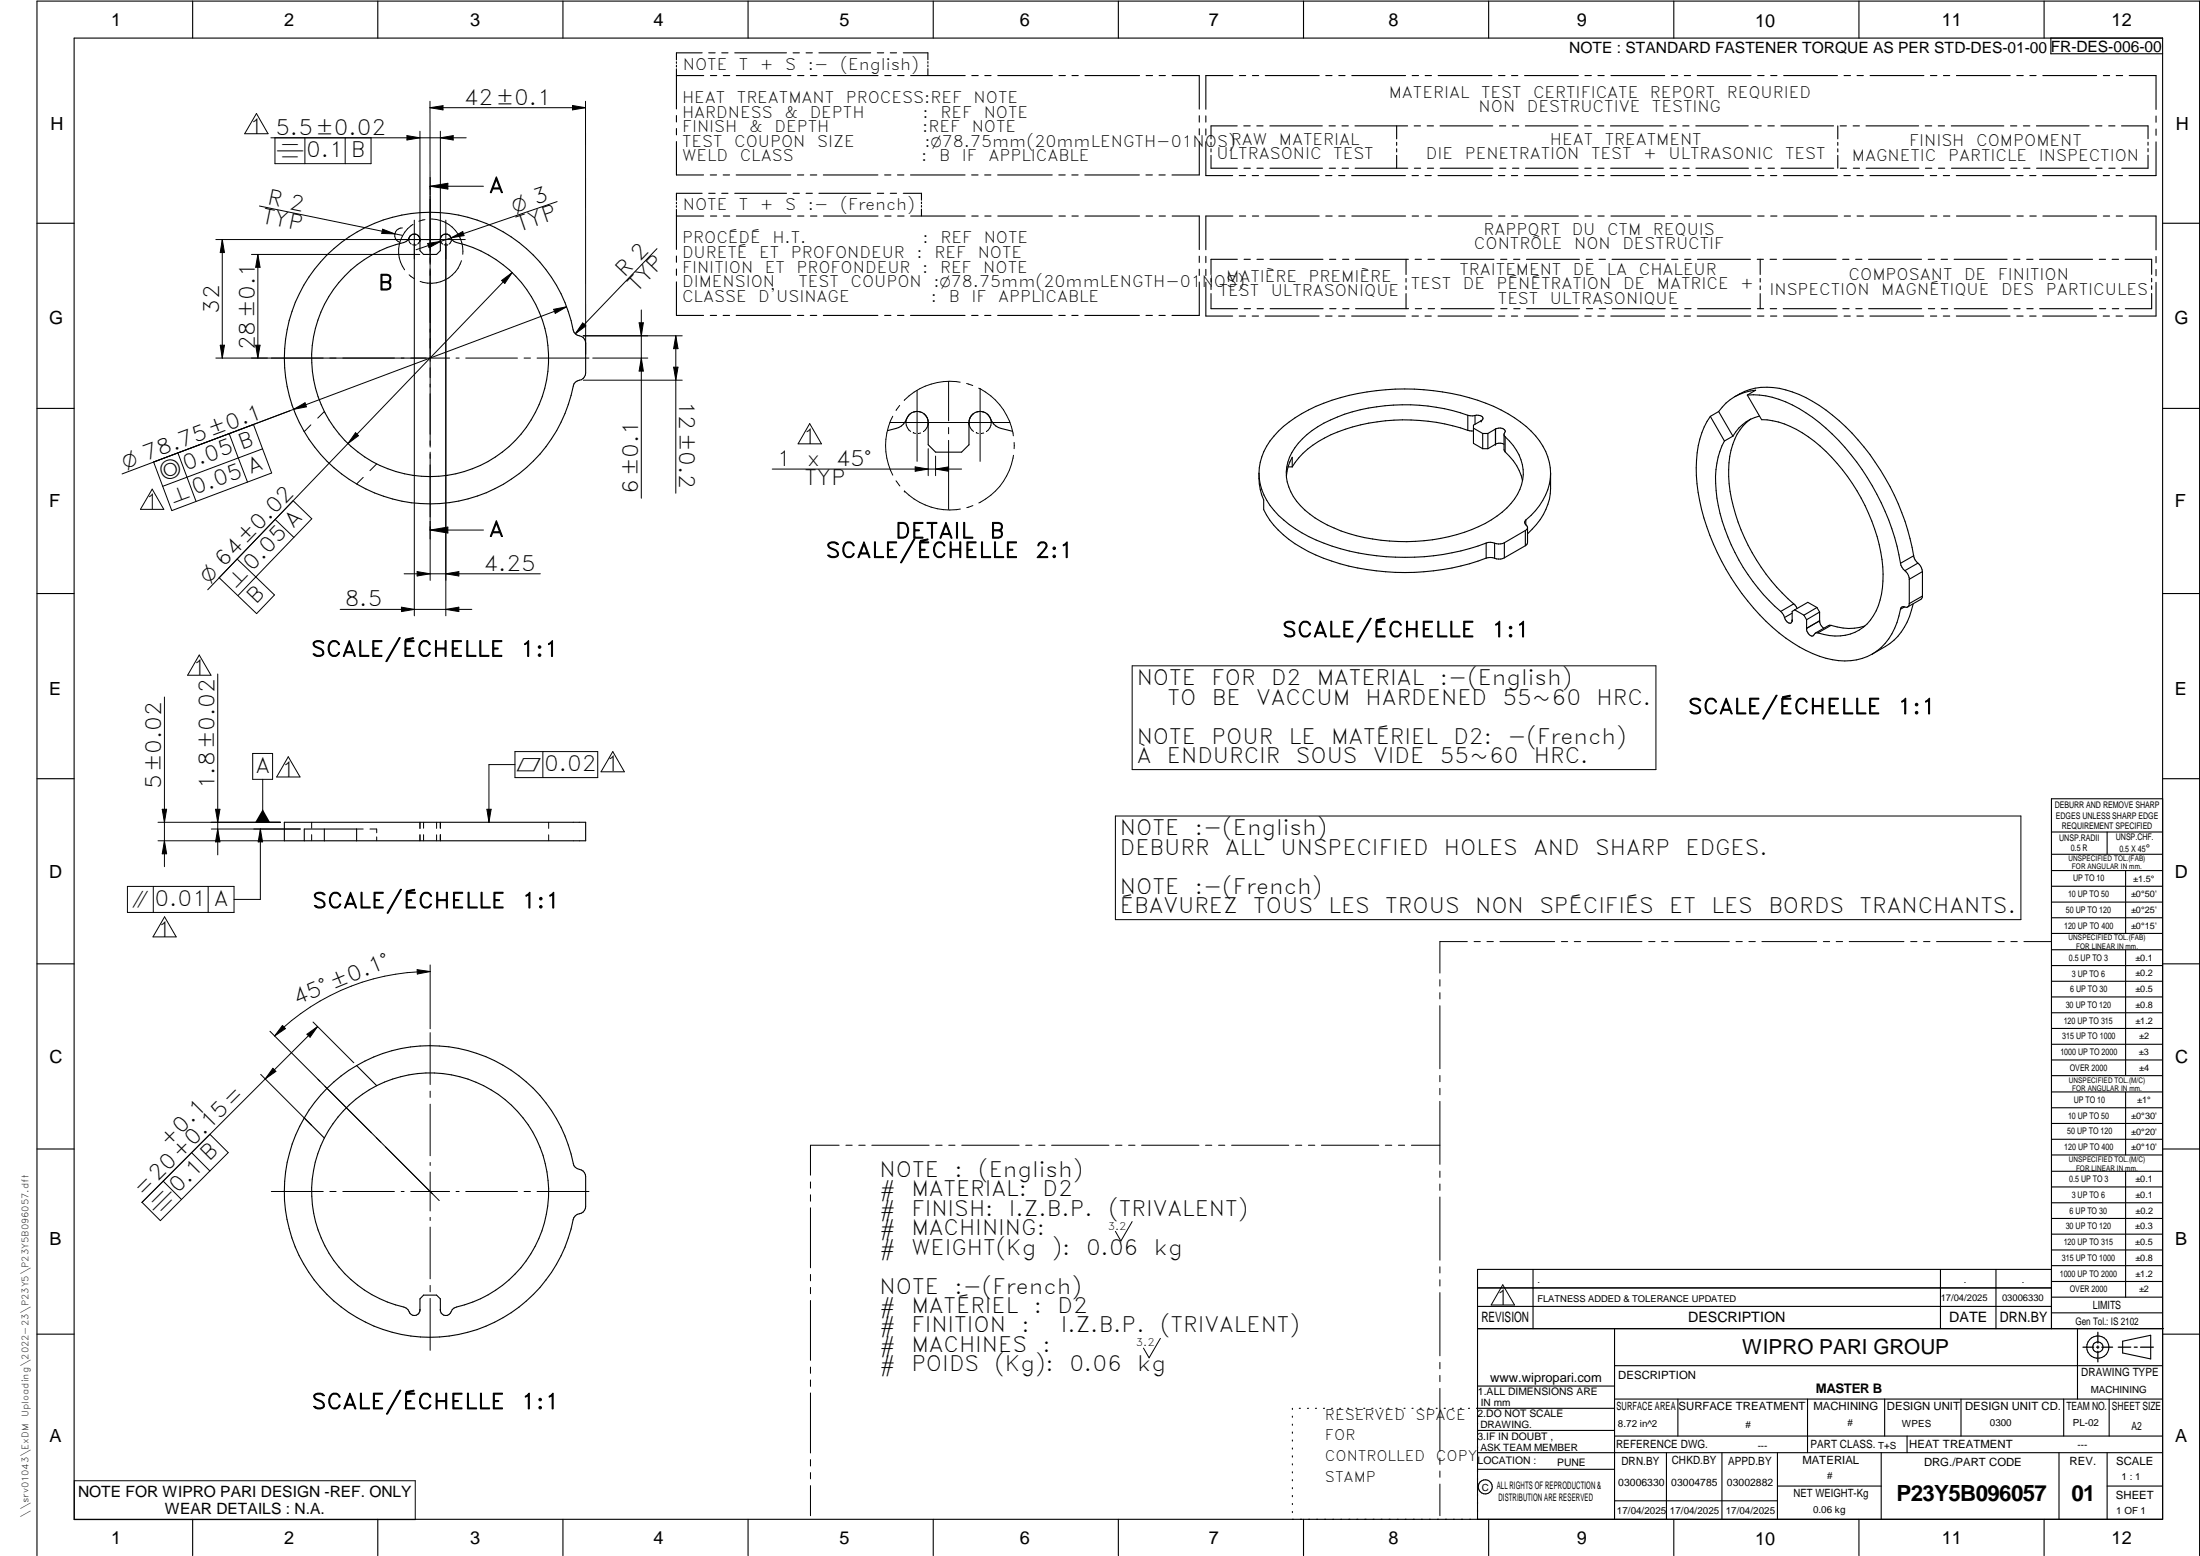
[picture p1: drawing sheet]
<svg xmlns="http://www.w3.org/2000/svg" width="594mm" height="420mm" viewBox="0 0 594 420" stroke-linecap="round" stroke-linejoin="round" font-family="sans-serif">
<g fill="none" stroke="#000" stroke-width=".3">
<path d="M20 10.3h564v400h-564zM52 .3v10M102 .3v10M152 .3v10M182.7 16.7v.4M182.7 17.6v.5M182.7 18.6v10.8M189.6 14.3h-6.9v1.9M191.4 14.3h1.7M194.9 14.3h1.7M198.4 14.3h14M202 .3v10"/>
<path d="M214.2 14.3h1.7M217.7 14.3h1.7M221.1 14.3h14M236.9 14.3h1.7M240.4 14.3h1.7M243.9 14.3h6.7v1.8M250.6 16.6v.5M250.6 17.6v.4M250.6 18.5v1.9M252 .3v10M302 .3v10M352 .3v10"/>
<path d="M402 .3v10M452 .3v10M502 .3v10M552 .3v10M553.8 10.3v4.2h30.2M182.7 31.2v1.7M182.7 34.7v1.7M182.7 38.2v9h7.3M182.7 20.4h7.3M191.8 20.4h1.7M195.3 20.4h1.8M198.8 20.4h14.8"/>
<path d="M215.4 20.4h1.7M218.9 20.4h1.7M222.4 20.4h14.7M238.9 20.4h1.7M242.4 20.4h1.7M245.9 20.4h14.7M262.4 20.4h1.8M265.9 20.4h1.7M269.4 20.4h14.8M286 20.4h1.7M289.5 20.4h1.7M293 20.4h14.7"/>
<path d="M309.5 20.4h1.7M313 20.4h1.7M316.5 20.4h7.3v9.1M323.8 31.2v1.8M323.8 34.8v1.6M323.8 38.3v8.9h-7.3M325.6 31.3v1.7M325.6 34.8v1.7M325.6 38.3v9.1h7.3M327 38.4v.8M332.9 20.4h-7.3v9.1M334.1 34h-7.1v3.5"/>
<path d="M334.7 20.4h1.7M335.9 34h1.7M338.2 20.4h1.7M339.4 34h1.7M341.7 20.4h14.5M342.9 34h14.2M358 20.4h1.7M358.9 34h1.7M361.5 20.4h1.7M362.4 34h1.7M365 20.4h14.6M365.9 34h14.2"/>
<path d="M377.1 34v3.5M377.1 38.4v.8M381.3 20.4h1.8M381.9 34h1.7M384.8 20.4h1.7M385.4 34h1.7M388.4 20.4h14.5M388.9 34h14.2M404.7 20.4h1.7M404.9 34h1.7M408.2 20.4h1.7M408.4 34h1.7"/>
<path d="M411.7 20.4h14.5M411.9 34h14.2M427.9 34h1.7M428 20.4h1.7M431.4 34h1.7M431.5 20.4h1.7M434.9 34h14.2M435 20.4h14.5M450.9 34h1.7M451.3 20.4h1.7M454.4 34h1.7M454.8 20.4h1.7"/>
<path d="M457.9 34h14.2M458.3 20.4h14.6M473.9 34h1.7M474.6 20.4h1.8M477.4 34h1.7M478.1 20.4h1.7M480.9 34h14.2M481.7 20.4h14.5M496.3 34v3.5M496.3 38.4v.8M496.9 34h1.7M498 20.4h1.7"/>
<path d="M500.4 34h1.7M501.5 20.4h1.7M503.9 34h14.2M505 20.4h14.5M519.9 34h1.7M521.3 20.4h1.7M523.4 34h1.7M524.8 20.4h1.7M526.9 34h14.2M528.3 20.4h14.5M542.9 34h1.7M544.6 20.4h1.7"/>
<path d="M546.4 34h1.7M548.1 20.4h1.7M549.9 34h14.2M551.6 20.4h14.6M565.9 34h1.7M568 20.4h1.7M569.4 34h1.7M571.5 20.4h1.7M572.9 34h7.1v3.5M575 20.4h7.2v9.1M580 38.4v.8M582.2 31.3v1.7"/>
<path d="M582.2 34.8v1.7M582.2 38.3v9.1h-7.3M182.7 58.3h7.3M182.7 54.6v.4M182.7 55.5v.5M182.7 56.5v10.9M189.6 52.2h-6.9v1.9M191.4 52.2h1.7M191.8 47.2h1.7M191.8 58.3h1.7M194.9 52.2h1.7M195.3 47.2h1.7"/>
<path d="M195.3 58.3h1.8M198.4 52.2h14M198.8 47.2h14.7M198.8 58.3h14.8M214.2 52.2h1.7M215.3 47.2h1.7M215.4 58.3h1.7M217.7 52.2h1.7M218.8 47.2h1.7M218.9 58.3h1.7M221.1 52.2h14M222.3 47.2h14.8"/>
<path d="M222.4 58.3h14.7M236.9 52.2h1.7M238.9 47.2h1.7M238.9 58.3h1.7M240.4 52.2h1.7M242.4 47.2h1.7M242.4 58.3h1.7M243.9 52.2h4.9v1.9M245.9 47.2h14.7M245.9 58.3h14.7M248.8 54.6v.4M248.8 55.5v.4"/>
<path d="M248.8 56.5v1.8M262.4 47.2h1.7M262.4 58.3h1.8M265.9 47.2h1.7M265.9 58.3h1.7M269.4 47.2h14.7M269.4 58.3h14.8M285.9 47.2h1.7M286 58.3h1.7M289.4 47.2h1.7M289.5 58.3h1.7M292.9 47.2h14.8"/>
<path d="M293 58.3h14.7M309.4 47.2h1.8M309.5 58.3h1.7M313 47.2h1.7M313 58.3h1.7M316.5 58.3h7.3v9.1M327 42v3.4h7.1M327 40.2v.8M332.9 58.3h-7.3v9.1M334.6 47.4h1.7M334.7 58.3h1.7M335.9 45.4h1.7"/>
<path d="M338.2 47.4h1.6M338.2 58.3h1.7M339.4 45.4h1.7M341.6 47.4h14.6M341.7 58.3h14.5M342.9 45.4h14.2M358 47.4h1.7M358 58.3h1.7M358.9 45.4h1.7M361.5 47.4h1.7M361.5 58.3h1.7M362.4 45.4h1.7"/>
<path d="M365 47.4h14.5M365 58.3h14.6M365.9 45.4h14.2M377.1 40.2v.8M377.1 42v3.4M381.3 47.4h1.7M381.3 58.3h1.8M381.9 45.4h1.7M384.8 47.4h1.7M384.8 58.3h1.7M385.4 45.4h1.7M388.3 47.4h14.5"/>
<path d="M388.4 58.3h14.5M388.9 45.4h14.2M404.6 47.4h1.8M404.7 58.3h1.7M405 45.4h1.6M408.1 47.4h1.7M408.2 58.3h1.7M408.4 45.4h1.8M411.6 47.4h14.6M411.7 58.3h14.5M411.9 45.4h14.3M427.9 47.4h1.8"/>
<path d="M427.9 45.4h1.7M428 58.3h1.7M431.5 47.4h1.6M431.5 45.4h1.6M431.5 58.3h1.7M434.9 45.4h14.3M435 47.4h14.5M435 58.3h14.5M450.9 45.4h1.8M451.3 47.4h1.7M451.3 58.3h1.7M454.4 45.4h1.7"/>
<path d="M454.8 47.4h1.7M454.8 58.3h1.7M458 45.4h14.1M458.3 47.4h14.5M458.3 58.3h14.6M474 45.4h1.7M474.6 47.4h1.7M474.6 58.3h1.8M477.4 45.4h1.8M478.1 47.4h1.7M478.1 58.3h1.7M480.9 45.4h14.3"/>
<path d="M481.6 47.4h14.5M481.7 58.3h14.5M496.3 40.2v.8M496.3 42v3.4M496.9 45.4h1.7M497.9 47.4h1.8M498 58.3h1.7M500.5 45.4h1.7M501.4 47.4h1.7M501.5 58.3h1.7M503.9 45.4h14.3M504.9 47.4h14.6"/>
<path d="M505 58.3h14.5M519.9 45.4h1.8M521.2 47.4h1.8M521.3 58.3h1.7M523.4 45.4h1.7M524.8 47.4h1.7M524.8 58.3h1.7M527 45.4h14.1M528.3 47.4h14.5M528.3 58.3h14.5M543 45.4h1.7M544.6 47.4h1.7"/>
<path d="M544.7 58.3h1.6M546.4 45.4h1.8M548.1 47.4h1.7M548.1 58.3h1.8M549.9 45.4h14.3M551.6 47.4h14.5M551.6 58.3h14.6M565.9 45.4h1.7M567.9 47.4h1.7M568 58.3h1.7M569.5 45.4h1.7M571.4 47.4h1.7"/>
<path d="M571.5 58.3h1.7M575 58.3h7.2v9.2M580 40.1v.9M580 41.9v3.5h-7.1M10 60.3h10M113.4 64.8h.1M113.4 64.8a1.5 1.5 0 0 0-1.2-1.6 1.5 1.5 0 0 0-1.7 1l-.9 1a32.1 32.1 0 0 0-20.3 48.9 32.1 32.1 0 0 0 52.8 1.3 32.2 32.2 0 0 0-19.5-50.2l-.5-.4a1.71 1.71 0 0 0-2.6-1.3l-.4 .4-.2 .9M118.9 64.8v2.9l-1 1h-3.5l-1-1v-2.9M118.9 64.8h.1M182.7 69.1v1.7M182.7 72.6v1.7M182.7 76.1v9.1h7.3"/>
<path d="M323.8 69.2v1.7M323.8 72.7v1.7M323.8 76.2v9h-7.3M325.6 69.2v1.7M325.6 72.7v1.7M325.6 76.2v9.1h7.3M327 75.2v1M327 77.2v1M327 79.3v4.1h7.2M334.1 70h-7.1v4.1M336 70h1.6M339.4 70h1.8"/>
<path d="M342.9 70h14.3M359 70h1.7M362.5 70h1.7M366 70h14.3M379.7 70v4.1M379.7 75.2v1M379.7 77.2v1M379.7 79.3v4.1M382.1 70h1.7M385.6 70h1.7M389.1 70h14.3M405.2 70h1.7"/>
<path d="M408.7 70h1.7M412.2 70h14.3M428.3 70h1.7M431.8 70h1.7M435.3 70h14.3M451.4 70h1.7M454.9 70h1.7M458.4 70h14.3M474.5 70h1.7M475.3 70v4.1M475.3 75.2v1M475.3 77.2v1"/>
<path d="M475.3 79.3v4.1M478 70h1.7M481.5 70h14.3M497.6 70h1.7M501.1 70h1.7M504.6 70h14.3M520.7 70h1.7M524.2 70h1.7M527.7 70h14.3M543.8 70h1.7M547.3 70h1.7M550.7 70h14.4"/>
<path d="M566.9 70h1.7M570.4 70h1.7M573.9 70h7.1v4.1M581 75.1v1M581 77.2v.9M581 79.2v4.2h-7.1M582.2 69.3v1.7M582.2 72.8v1.7M582.2 76.2v9.1h-7.3M584 60.3h10M154.8 89.1a39.4 39.4 0 0 0-60.6-25 39.4 39.4 0 0 0 .2 65.5 39.4 39.4 0 0 0 60.4-25.3 2.17 2.17 0 0 1 2.2-1.8 2.23 2.23 0 0 0 1.2-1.8v-8a2.24 2.24 0 0 0-2.3-2.2l-.9-.8-.2-.6M191.8 85.2h1.7"/>
<path d="M195.3 85.2h1.7M198.8 85.2h14.7M215.3 85.2h1.7M218.8 85.2h1.7M222.3 85.2h14.8M238.9 85.2h1.7M242.4 85.2h1.7M245.9 85.2h14.7M262.4 85.2h1.7M265.9 85.2h1.7M269.4 85.2h14.7M285.9 85.2h1.7"/>
<path d="M289.4 85.2h1.7M292.9 85.2h14.8M309.4 85.2h1.8M313 85.2h1.7M334.6 85.3h1.7M336 83.4h1.7M338.2 85.3h1.6M339.5 83.4h1.7M341.6 85.3h14.6M343 83.4h14.3M358 85.3h1.7M359.1 83.4h1.7"/>
<path d="M361.5 85.3h1.7M362.6 83.4h1.7M365 85.3h14.5M366 83.4h14.4M381.3 85.3h1.7M382.2 83.4h1.7M384.8 85.3h1.7M385.7 83.4h1.7M388.3 85.3h14.5M389.2 83.4h14.3M404.6 85.3h1.8M405.3 83.4h1.6"/>
<path d="M408.1 85.3h1.7M408.8 83.4h1.7M411.6 85.3h14.6M412.2 83.4h14.3M427.9 85.3h1.8M428.4 83.4h1.7M431.5 85.3h1.6M431.8 83.4h1.8M435 85.3h14.5M435.3 83.4h14.4M451.3 85.3h1.7M451.4 83.4h1.7"/>
<path d="M454.8 85.3h1.7M454.9 83.4h1.7M458.3 85.3h14.5M458.4 83.4h14.3M474.6 83.4h1.6M474.6 85.3h1.7M478 83.4h1.8M478.1 85.3h1.7M481.5 83.4h14.3M481.6 85.3h14.5M497.6 83.4h1.7M498 85.3h1.7"/>
<path d="M501.1 83.4h1.7M501.4 85.3h1.8M504.6 83.4h14.3M504.9 85.3h14.6M520.7 83.4h1.7M521.3 85.3h1.7M524.2 83.4h1.7M524.8 85.3h1.7M527.7 83.4h14.3M528.3 85.3h14.5M543.8 83.4h1.7M544.6 85.3h1.7"/>
<path d="M547.3 83.4h1.7M548.1 85.3h1.7M550.8 83.4h14.3M551.6 85.3h14.5M566.9 83.4h1.7M567.9 85.3h1.7M570.4 83.4h1.7M571.4 85.3h1.7M10 110.3h10M250.6 114.3h.1M250.6 114.3a3 3 0 0 0-2.3-3.1 3 3 0 0 0-3.5 1.9 4 4 0 0 1-2.9 2.6l-2.3 .6M261.7 114.3h.1"/>
<path d="M261.7 114.3v5.8l-2 2h-7.1l-2-2v-5.8M261.7 114.3a3 3 0 0 1 2.3-3.1 3 3 0 0 1 3.5 1.9 4 4 0 0 0 2.9 2.6l3 .8M396.4 116.2a51.1 51.1 0 0 0-38.7 2.1 21.5 21.5 0 0 0-8.8 7.8M396.4 112.1v4.1M396.4 112.1l1.3 .2 .6-.1M396.4 116.2l1.5 .2M396.4 112.1a51.6 51.6 0 0 0-37.1 1.3 19.8 19.8 0 0 0-11.5 11.4 12.7 12.7 0 0 0 4.5 12.9 38.8 38.8 0 0 0 22.9 8.4 47.6 47.6 0 0 0 27.5-5.7 16.9 16.9 0 0 0 8.5-10.9 12.7 12.7 0 0 0-4.8-11.6M397.9 115.6l2.5 1.5M398.3 112.2v2.4M398.3 112.2l.9-.1a.85 .85 0 0 1 1 .3 .85 .85 0 0 1 .1 1l-.3 .2M400 113.6h.1M400 113.6l-2.1 1.2v4.9l2.5 1.5"/>
<path d="M400.4 117.1v4.1M400.4 117.1h1.4M401.8 117.1v4.1M403.8 115.9l-2 1.2M403.8 120l-2 1.2M403.8 120h.1M403.8 115.9h.1M403.9 120l1.4-.3 .8 .3M403.9 115.9l-.1 4.1M403.9 115.9a1.72 1.72 0 0 1 2.6 .6 .92 .92 0 0 0-.1 1.4M406.1 117.3v4.1l.3 .6M406.4 117.9v4.1"/>
<path d="M461.8 112.4l3.9 6.7M461.9 112.4a23.8 23.8 0 0 0-3.9 13.9 59.9 59.9 0 0 0 12.4 34 47.1 47.1 0 0 0 20.9 16.9 17.1 17.1 0 0 0 14.3-.6M464.1 111.1l-2.3 1.3M464.1 111.1l3.8 6.7M465.7 119.1a24.1 24.1 0 0 0-2.1 15.4 52.3 52.3 0 0 0 17.3 30.6M467.9 117.8l-2.2 1.3M468.5 107.1a13.4 13.4 0 0 0-4.4 4M468.5 107.1a16.7 16.7 0 0 1 15.5-1.3 44.9 44.9 0 0 1 19.4 14.9 64.5 64.5 0 0 1 13.4 29.4M471.8 106.7l3.9 6.6a25.2 25.2 0 0 1 15.8 7.2 50.7 50.7 0 0 1 17 34.5 19 19 0 0 1-4.3 13.4 12.6 12.6 0 0 1-13.3 2.5M471.8 106.7l2.3-1.3a14.3 14.3 0 0 0-5.6 1.7M471.8 106.7a26.6 26.6 0 0 1 17.7 6 64 64 0 0 1 23.7 39.4M472.8 113.2a16.3 16.3 0 0 0-6 13.6 47.2 47.2 0 0 0 8.8 26.4 57.3 57.3 0 0 0 9.4 10.6l.3 .5"/>
<path d="M475.1 112.4a11 11 0 0 0-7.2 5.4M584 110.3h10M340 127.8a15.5 15.5 0 0 0 1.2 7.2v2.6a27.1 27.1 0 0 0 14.1 12.3 63.4 63.4 0 0 0 46 .8M340 127.8a17.9 17.9 0 0 0 8.1 13.8 51.6 51.6 0 0 0 28.7 8.9 61.6 61.6 0 0 0 24.5-3.9M347.8 126.1h1.1M348.9 126.1v-2.6a11 11 0 0 0-1.5 5M400.4 121.2h1.4M406.4 122a14.3 14.3 0 0 1 4.7 7.8M418.7 127.8a19.3 19.3 0 0 1-1.3 9.7 18.8 18.8 0 0 1-4.9 6.6M418.7 127.8a16.6 16.6 0 0 1-6.7 12.6M418.7 127.8a17.6 17.6 0 0 0-8.1-13.8 50.1 50.1 0 0 0-26.1-8.8 61.4 61.4 0 0 0-31.2 5.5 25.7 25.7 0 0 0-12 11.2 14.6 14.6 0 0 0-1.3 5.9M401.3 146.6v4.1"/>
<path d="M401.3 146.6a2.92 2.92 0 0 1 2.3 .1M403.6 146.7v4M406.2 146.6l-1.5 .3-1.1-.2M406.2 146.6v4M406.2 150.6l-.4 .2a3.9 3.9 0 0 1-2.7-.2l-1.8 .1M411.9 143.3l-5.7 3.3M411.9 147.4l-5.7 3.2M411.9 143.3v4.1M412 140.4v1.3M412 140.4a.8 .8 0 0 0 .1 1.4 .82 .82 0 0 1 .4 .8 .82 .82 0 0 1-.6 .7M412.5 142.5v4l-.6 .9M513.2 152.1l.4 1.1 .8 .9"/>
<path d="M514.4 154.1l.7 .8 .5 1.5M515.6 156.4v6.6M516.8 150.1a3.1 3.1 0 0 0 1.1 2M516.8 150.1l-3.6 2M517.9 152.1l.7 .8 .5 1.4M517.9 152.1l-3.5 2M519.1 154.3l-3.5 2.1M519.1 154.3v6.7M10 160.3h10M480.9 165.1l.8 1 .2 .7M481.9 166.8l.4 .8a.83 .83 0 0 0 .9 .7 .83 .83 0 0 0 .7-.9M483.9 167.4h.1"/>
<path d="M483.9 165.6l-2 1.2M484.4 163.1l-3.5 2M484.6 164.7l-.7 .4v2.3M484.6 164.7l2.5 1.4M487.1 166.1l.7 1.2M487.8 169.7h.1M487.8 167.3v2.8l.4 .8a.98 .98 0 0 0 .9 .8 .98 .98 0 0 0 1-.7l.8-.1M490.6 164l.8 1.3M490.6 164l-2.4-1.4-3.6 2.1M490.6 164l-3.5 2.1M491.4 167.6h.1M491.4 167.6l.2 1 .9 1"/>
<path d="M491.4 165.3v2.3M491.4 165.3l-3.6 2M491.4 167.6l-3.6 2.1M494.4 168.9l-3.5 2M494.4 168.9a14 14 0 0 0 9.1 .1M494.4 168.9h-.6l-3.6 2M513.2 164.5a17.1 17.1 0 0 1-7.6 12.1M514.3 163.9l-1.1 .6M515.6 163a.96 .96 0 0 1-.6 .9 .96 .96 0 0 1-1-.1l-.7 .3-.1 .4M516.6 163.1a17 17 0 0 1-7.5 11.5l-3.5 2M519.1 161l-.4 .8-3.6 2.1M519.1 161l-3.5 2"/>
<path d="M584 160.3h10M10 210.3h10M584 215.7h-30v143.1M584 210.3h10M76.8 222h81.4v5h-81.4zM82.2 227v-3.1h14.1v3.1M87.6 223.9v3.1M554 224.7h30M554 230.7h30M554 235.1h30M554 239.3h30M569 224.7v6"/>
<path d="M574 235.1v17M554 243.6h30M554 247.8h30M554 252.1h30M554 256.5h30M574 256.5v33.9M10 260.3h10M554 260.7h30M554 265h30M554 269.2h30M554 273.5h30M554 277.7h30"/>
<path d="M584 260.3h10M96.3 287.7a38.6 38.6 0 0 0-14.1 14.2M96.3 287.7a39.4 39.4 0 0 1 58.7 27 2.93 2.93 0 0 0 2 1.2 2.09 2.09 0 0 1 1.2 1.8v8.1a2.24 2.24 0 0 1-2.3 2.1l-.9 .9a39.4 39.4 0 0 1-52.4 29.9 39.4 39.4 0 0 1-20.4-56.8M96.3 287.7l5.4 5.5M101.7 293.2a32.5 32.5 0 0 0-14.1 14.1M101.7 293.2a32.1 32.1 0 0 1 44.7 18.1 32.1 32.1 0 0 1-23.8 41.9l-.5 .4a1.72 1.72 0 0 1-2.6 1.3l-.4-.4-.2-.9M554 282h30M554 286.2h30M554 290.4h30M554 294.9h30M554 299.1h30M574 294.9v17"/>
<path d="M10 310.3h10M82.2 301.9l5.4 5.4M87.6 307.3a32.2 32.2 0 0 0 22 45.9l.5 .4a1.84 1.84 0 0 0 2.3 1.5 1.57 1.57 0 0 0 1-1.5M554 303.4h30M554 307.6h30M554 311.9h30M554 316.3h30M574 316.3v34M584 310.3h10M554 320.5h30M554 324.8h30M554 329h30"/>
<path d="M554 333.2h30M554 337.5h30M113.4 353.6h.1M113.4 353.6v-2.9l1-1h3.5l1 1v2.9M118.9 353.6h.1M399 358.8h185.2M399 352.8h155M399 347.8h155M414 342.8v16M436 358.8v51.5M524 342.8v16M539 342.8v16"/>
<path d="M554 341.8h30M554 346h30M554 350.3h30M554 354.5h30M554 342.8h-155v67.5M561 358.8v19M10 360.3h10M399 374.3h37M436 377.8h148M453.1 377.8v10M488.1 377.8v14.5M508.9 377.8v10"/>
<path d="M529.5 377.8v10M557.3 377.8v10M569.5 377.8v10M573.2 362.2l7.6-1.6v6.3l-7.6-1.6zM584 368.8h-148M584 360.3h10M349 380.3v.3M349 382.4v.3M349 384.6v.3M349 386.7v.3M349 388.8v.3M349 391v.3"/>
<path d="M349 393.1v.3M349 395.3v.3M349 397.4v.3M349 399.5v.3M350.9 380.3h.2M353.1 380.3h.2M355.2 380.3h.3M357.4 380.3h.3M359.6 380.3h.3M361.7 380.3h.3M363.9 380.3h.3M366.1 380.3h.3"/>
<path d="M368.3 380.3h.2M370.4 380.3h.3M372.6 380.3h.3M374.8 380.3h.3M376.9 380.3h.4M379.1 380.3h.3M381.3 380.3h.3M383.4 380.3h.4M385.6 380.3h.3M387.8 380.3h.3M390 380.3h.3M392.2 380.3h.3"/>
<path d="M394.3 380.3h.3M396.5 380.3h.3M398.7 380.3h37.3M399 396.7h37M399 392.3h185M399 386.2h37M436 387.8h148M450 392.3v18M465 392.3v18M480 392.3v18M508 392.3v18M515 387.8v4.5"/>
<path d="M556 392.3v18M569 392.3v18M52 410.3v9.7M102 410.3v9.7M152 410.3v9.7M202 410.3v9.7M252 410.3v9.7M302 410.3v9.7M349 401.7v.3M349 403.8v.4M349 406v.3M349 408.1v.3"/>
<path d="M352 410.3v9.7M402 410.3v9.7M436 405.3h44M452 410.3v9.7M480 401.3h28M502 410.3v9.7M552 410.3v9.7M569 401.3h15M10 420v-419.7h584v419.7"/>
<circle cx="566.5" cy="363.7" r="1.39"/>
<circle cx="566.5" cy="363.8" r="3"/>
<circle cx="401.1" cy="401.5" r="1.9"/>
</g>
<g fill="none" stroke="#000" stroke-width=".27">
<path d="M69.3 30.6l3.1 5.5h-6.3zM73.1 37.2h52.8M74.2 37.2v7h26v-7M82.3 37.2v7M93.2 37.2v7M109.9 36.6l3.5 .6-3.5 .6zM113.4 35.4v29.8M116.1 27.3l.1 68.3M116.1 29.1h42M116.1 29.1l3.5-.6v1.2zM118.9 37.2l3.5-.6v1.2zM118.9 35.4v29.8"/>
<path d="M154.6 28.5l3.5 .6-3.5 .6zM158.1 27.3l.1 68.3M70.1 55.6l38.5 7.9M111.9 59.4v106.9M114.8 59.3l-1.7 .4M116.2 47.9v4.8M116.2 52.9v18.4M116.2 50.3h14.3M116.2 50.3l4.7-.8v1.6zM116.5 59.1a8.6 8.6 0 0 1 8.5 9.6M120.4 59.4v106.9M150.4 54.4l-28.6 9.8"/>
<path d="M60 64.7l.6 3.5h-1.1zM60 64.7v32M67.9 68.7h45.5M69.6 68.7v28M69.6 68.7l.6 3.5h-1.2zM103.3 61.9l3.3 1.3-3.5-.2zM106.6 63.2a1.97 1.97 0 0 0 1.4 2.2M108.7 61.6a2.02 2.02 0 0 0-2.1 1.6M110.5 74.2l1.3 1M111 63.5a1.41 1.41 0 0 0 .1 2.4M111.4 66.1l.3 .1M111.5 60.6a8.6 8.6 0 0 0-2.2 12.3"/>
<path d="M111.7 63.2l-.3 .1M112.1 63.2l.3 .1M112.4 66.1l-.3 .1M112.7 63.5a1.48 1.48 0 0 1 .1 2.4M115.5 65.7l3.5-.5-3.1 1.7zM116.2 72.6v48.1M118.9 64.9l.6 1M119.5 63.5l-.6 .9M119.9 66.1l.3 .1M120.2 63.2l-.3 .1M120.6 63.2l.3 .1M120.9 66.1l-.3 .1"/>
<path d="M121.2 63.5l.6 .7M121.8 64.2l-9.5 3.2M121.8 64.2l3.2-1.7 .3 1.1zM121.8 64.2a1.47 1.47 0 0 1-.5 1.7M124.6 70.4a8.7 8.7 0 0 1-11.2 5.6M125.6 64.7h-67.3M135.5 75.7l2.8-2.1-2 2.9zM138.3 73.6l-82.2 85.7M177.4 67.1l-22 23M59.5 93.2h1.1l-.6 3.5zM69 93.2h1.2l-.6 3.5zM121.4 96.7h-63.1"/>
<path d="M123.1 96.7h.9M125.8 96.7h13.9M141.5 96.7h1.7M145 96.7h14M149.5 83.5l3.5-.7-3.1 1.8zM153 82.8l-73.7 27.7M157.3 87.2l.9 .8-2.8 2.1zM157.5 90.7h26.7M160.1 96.7h14.8M172.6 87.2h1.1l-.5 3.5zM173.2 96.7l.5 3.5h-1.1zM173.2 83.7v50.8"/>
<path d="M181.9 99.1h1.2l-.6 3.6zM182.5 90.7l.6 3.4h-1.2zM182.5 90.7v42.5M61.9 117.1l4.9 13.1M78.3 110.9l-36.8 13.9 4.9 13.1 27-10.2-5-13.1M79.3 110.5l-46.3 17.5M79.3 110.5l3.1-1.7 .4 1.1zM83.9 114.7l-1.7 1.8M87.6 111.1l-1.8 1.8M96 116.8l.8 .8-2.8 2.2zM157.5 102.7h26.7M218.6 114.4l3.2 5.4h-6.3z"/>
<path d="M240.3 114.1h32.4M241.1 112.4a17.2 17.2 0 0 0 0 15.9M242.9 109.5l-.9 1.3M245.9 111.6a2.94 2.94 0 0 0 0 4.9M246.6 116.9l.6 .2M247.3 111.1l-.6 .2M247.6 105.4v19.2M248.1 111.1l.6 .2M248.6 116.9l-.6 .2M249.4 111.7a3 3 0 0 1 0 4.8M256.2 103v10.6M256.2 115.4v1.7"/>
<path d="M256.2 118.9v18.6M259.3 103.2a17.2 17.2 0 0 0-15.1 4.9M261 103.5l1.7 .6M263 111.6a2.97 2.97 0 0 0-.1 4.9M263.6 116.9l.6 .2M264.3 104.8a17 17 0 0 1 9.3 12.9M264.3 111.1l-.6 .2M264.7 105v19.6M265.1 111.1l.6 .2M265.6 116.9l-.6 .2M266.4 111.7a2.97 2.97 0 0 1 0 4.8M273.8 119.5v1.7"/>
<path d="M41.1 132.1l3.1 5.4h-6.3zM48 122.3l5 13.1M70.9 121.2l-27 10.1M79.2 135.2l5 4.9-19.9 20.7M98.1 128.9l-1.8 1.8M101.7 125.3l-1.8 1.8M116.2 122.1v18.4M208.5 126.7h51.2M242 129.8l1 1.4M244.2 132.6a17.3 17.3 0 0 0 15.1 4.9M244.2 132.6h.1M247.1 126.1l3.5 .6-3.5 .6z"/>
<path d="M250.6 121.2v7.2M252.6 123.1v5.3M256.2 126.1l-3.6 .6 3.6 .6M262.7 136.5l-1.6 .6M273.7 122.9a17.2 17.2 0 0 1-9.4 12.9M64 151l10.1 9.7-4.8 5-10.1-9.7M74.3 140.3l5.1 4.8M109.1 154.9h36.8M112.6 154.3l3.6 .6-3.6 .6zM116.2 140.6v16.1M116.2 143.1l4.7-.8v1.6zM116.2 143.1h14.3"/>
<path d="M120.4 154.9l3.5-.6v1.2zM53.8 176.9l3.2 5.4h-6.3zM91.9 164.5h35.5M108.4 164l3.5 .5-3.5 .6zM120.4 164.5l3.5-.5v1.1zM305.7 179.8h141.5v28h-141.5zM44.4 188.2v45.8M58.8 182v48.8M43.8 218.5h1.2l-.6 3.5zM58.2 218.5h1.2l-.6 3.5zM68.2 203.5h5.4v6.9h-5.4zM70.9 210.4v11.6"/>
<path d="M77.8 204.3l3.2 5.5h-6.3zM131.5 218.5h1.1l-.6 3.5zM139.1 202.9h22.3v7.1h-22.3zM139.1 206.5h-7.1v15.5M146.6 202.9v7.1M165.5 202.9l3.1 5.5h-6.3zM34.4 239.4h28.8v7h-28.8zM41.4 239.4v7M42.7 227h34.1M42.7 222h33M44.4 227l.6 3.5h-1.2zM56.2 239.4v7"/>
<path d="M57.1 223.9h24M58.8 223.9l.6 3.4h-1.2zM70.3 223.9v19h-7.1M70.3 223.9l.6 3.4h-1.2zM84.2 222v1.6M84.2 225.4v1.6M96.3 223.9h1.8M99.9 223.9h1.8v1M101.7 226v1M113.4 222v1.7M113.4 225.4v1.6M114.4 222v1.6"/>
<path d="M114.4 225.4v1.6M117.9 222v1.7M117.9 225.4v1.6M118.9 222v1.6M118.9 225.4v1.6M148.2 222v1.7M148.2 225.4v1.6M301.2 220.3h244.5v28h-244.5zM44.4 247.6l3.2 5.4h-6.3zM396.2 254.3h-7.4v8.5M398.1 254.3h1.6M401.5 254.3h1.8"/>
<path d="M405 254.3h14.8M421.6 254.3h1.7M425.1 254.3h1.7M428.6 254.3h14.8M445.2 254.3h1.7M448.7 254.3h1.7M452.2 254.3h14.8M468.8 254.3h1.7M472.3 254.3h1.7M475.8 254.3h14.8M492.4 254.3h1.7M495.8 254.3h1.8"/>
<path d="M499.4 254.3h14.7M516 254.3h1.6M519.4 254.3h1.8M522.9 254.3h14.8M539.5 254.3h1.7M543 254.3h1.7M546.5 254.3h7.4M72.9 278.5l45 45M76.3 276.9l.8 .8-2.9 2zM82.9 279.3l2.9-2.1-2.1 2.9zM84.5 276l11 11M85.8 277.2l-47.5 47.5"/>
<path d="M112.6 261.8l3.6 .5-3.5 .7zM116.2 260.6v17.2M116.2 278.8v14.1M116.2 262.3a59.2 59.2 0 0 0-42 17.4M388.8 264.5v1.8M388.8 268.1v1.6M388.8 271.6v17M70.4 290.1l13.7 13.7M73.7 288.5l.8 .8-2.9 2zM116.2 294.6v1.7M116.2 298.2v13.9M388.8 290.4v1.7"/>
<path d="M388.8 293.9v1.7M388.8 297.4v17M44.1 318.9l4.9 5M51.7 311.2l5 5M56.7 306.3l4.9 4.9-18.3 18.4-5-4.9M104.1 309.7l12.6 12.6M116.2 313.9v.8M116.2 316.5v10.5M218.9 319.2v1.6M226.6 309.2h-7.7v8.1M228.4 309.2h1.7M231.9 309.2h1.7"/>
<path d="M235.4 309.2h15.5M252.7 309.2h1.7M256.2 309.2h1.7M259.7 309.2h15.5M277 309.2h1.7M280.5 309.2h1.7M284 309.2h15.5M301.2 309.2h1.8M304.8 309.2h1.7M308.3 309.2h15.5M325.5 309.2h1.7M329.1 309.2h1.6"/>
<path d="M332.6 309.2h15.4M349.8 309.2h1.7M353.3 309.2h1.7M356.8 309.2h15.5M374.1 309.2h1.7M377.6 309.2h1.7M381.1 309.2h7.7M388.8 316.2v1.7M388.8 319.7v1.7M73.3 321.7h14M89.1 321.7h1.7M92.6 321.7h13.9"/>
<path d="M108.3 321.7h.8M110.9 321.7h10.5M116.2 328.7v.9M116.2 331.3v14M118 323.6l.6 .6M123.1 321.7h.9M125.8 321.7h13.9M141.5 321.7h1.7M145 321.7h14M218.9 322.6v1.8M218.9 326.1v16.2M305.7 329.9l-3 5.2-1.5-2.6"/>
<path d="M388.8 323.2v17.1M116.2 347.1v1.7M116.2 350.6v14M218.9 344.1v1.8M218.9 347.6v1.7M218.9 351.2v16.1M388.8 342.1v1.6M388.8 345.6v1.7M388.8 349v17.1M405.8 346.9l3.2 5.5h-6.3zM218.9 369.1v1.7M218.9 372.6v1.8"/>
<path d="M218.9 376.1v16.2M313.3 361.4l-3 5.2-1.5-2.6M388.8 367.9v1.7M388.8 371.4v1.7M388.8 374.9v17M20.1 399.8h92v10.5h-92zM218.9 394.1v1.8M218.9 397.6v1.7M388.8 393.7v1.7M388.8 397.2v1.7M218.9 401.2v8.1M388.8 400.7v8.6"/>
</g>
<path d="M566.5 359.7v3M562.5 363.8h2.9M566.1 363.8h.7M566.5 363.4v.7M566.5 364.9v2.8M567.6 363.8h2.9M572 363.8h3.4M576.3 363.8h.8M578 363.8h3.5" fill="none" stroke="#000" stroke-width=".34"/>
<g fill="#000">
<path d="M109.9 36.6l3.5 .6-3.5 .6zM116.1 29.1l3.5-.6v1.2zM118.9 37.2l3.5-.6v1.2zM154.6 28.5l3.5 .6-3.5 .6zM116.2 50.3l4.7-.8v1.6zM60 64.7l.6 3.5h-1.1zM69.6 68.7l.6 3.5h-1.2zM103.3 61.9l3.3 1.3-3.5-.2zM115.5 65.7l3.5-.5-3.1 1.7zM121.8 64.2l3.2-1.7 .3 1.1zM135.5 75.7l2.8-2.1-2 2.9zM59.5 93.2h1.1l-.6 3.5z"/>
<path d="M69 93.2h1.2l-.6 3.5zM149.5 83.5l3.5-.7-3.1 1.8zM157.3 87.2l.9 .8-2.8 2.1zM172.6 87.2h1.1l-.5 3.5zM181.9 99.1h1.2l-.6 3.6zM182.5 90.7l.6 3.4h-1.2zM79.3 110.5l3.1-1.7 .4 1.1zM96 116.8l.8 .8-2.8 2.2zM173.2 96.7l.5 3.5h-1.1zM247.1 126.1l3.5 .6-3.5 .6zM252.6 126.7l3.6-.6v1.2zM112.6 154.3l3.6 .6-3.6 .6z"/>
<path d="M116.2 143.1l4.7-.8v1.6zM120.4 154.9l3.5-.6v1.2zM108.4 164l3.5 .5-3.5 .6zM120.4 164.5l3.5-.5v1.1zM43.8 218.5h1.2l-.6 3.5zM58.2 218.5h1.2l-.6 3.5zM131.5 218.5h1.1l-.6 3.5zM44.4 227l.6 3.5h-1.2zM58.8 223.9l.6 3.4h-1.2zM70.9 218.5l2 3.5h-4zM70.3 223.9l.6 3.4h-1.2zM76.3 276.9l.8 .8-2.9 2z"/>
<path d="M82.9 279.3l2.9-2.1-2.1 2.9zM112.6 261.8l3.6 .5-3.5 .7zM73.7 288.5l.8 .8-2.9 2z"/>
</g>
<g font-size="6">
<text x="512.1" y="405.2">P23Y5B096057</text>
<text x="559.4" y="405.2">01</text>
</g>
<g font-size="5.7">
<text x="125.3" y="28.2">42±0.1</text>
<text x="67.3" y="36.1">1</text>
<text x="74.4" y="36.3">5.5±0.02</text>
<text x="82.7" y="42.5">0.1 B</text>
<text x="132" y="52">A</text>
<text x="72" y="55.2" transform="rotate(12 72 55.2)">R 2</text>
<text x="70.4" y="60.2" transform="rotate(12 70.4 60.2)">TYP</text>
<text x="140.2" y="62.6" transform="rotate(-19 140.2 62.6)">TYP</text>
<text x="168.6" y="75.1" transform="rotate(-46 168.6 75.1)">R 2</text>
<text x="102.1" y="78.3">B</text>
<text x="172" y="79.1" transform="rotate(-46 172 79.1)">TYP</text>
<text x="59.2" y="84.7" transform="rotate(-90 59.2 84.7)">32</text>
<text x="68.8" y="94.6" transform="rotate(-90 68.8 94.6)">28±0.1</text>
<text x="183.4" y="108.2" transform="rotate(90 183.4 108.2)">12±0.2</text>
<text x="216.7" y="119.8">1</text>
<text x="209.8" y="125.8">1</text>
<text x="217.9" y="125.8">x</text>
<text x="225.7" y="125.8">45°</text>
<text x="217.2" y="131.1">TYP</text>
<text x="39.1" y="137.5">1</text>
<text x="172.3" y="133.3" transform="rotate(-90 172.3 133.3)">6±0.1</text>
<text x="132" y="144.9">A</text>
<text x="241.7" y="145.3">DETAIL</text>
<text x="267.2" y="145.3">B</text>
<text x="130.6" y="154.1">4.25</text>
<text x="223" y="150.6">SCALE/ÉCHELLE</text>
<text x="279.5" y="150.6">2:1</text>
<text x="69.1" y="163.4" transform="rotate(-46 69.1 163.4)">B</text>
<text x="93.1" y="163.7">8.5</text>
<text x="346.2" y="172">SCALE/ÉCHELLE</text>
<text x="402.7" y="172">1:1</text>
<text x="84" y="177.2">SCALE/ÉCHELLE</text>
<text x="140.5" y="177.2">1:1</text>
<text x="51.9" y="182.2">1</text>
<text x="307" y="185">NOTE</text>
<text x="327.1" y="185">FOR</text>
<text x="343.3" y="185">D2</text>
<text x="355.5" y="185">MATERIAL</text>
<text x="388.8" y="185">:-(English)</text>
<text x="315.3" y="190.3">TO</text>
<text x="327.3" y="190.3">BE</text>
<text x="339.2" y="190.3">VACCUM</text>
<text x="368.8" y="190.3">HARDENED</text>
<text x="405.7" y="190.3">55~60</text>
<text x="431.1" y="190.3">HRC.</text>
<text x="455.8" y="192.8">SCALE/ÉCHELLE</text>
<text x="512.4" y="192.8">1:1</text>
<text x="307" y="200.8">NOTE</text>
<text x="327.1" y="200.8">POUR</text>
<text x="348" y="200.8">LE</text>
<text x="359.4" y="200.8">MATÉRIEL</text>
<text x="392.5" y="200.8">D2:</text>
<text x="407.1" y="200.8">-(French)</text>
<text x="69" y="208.7">A</text>
<text x="75.9" y="209.8">1</text>
<text x="146.9" y="208.2">0.02</text>
<text x="163.5" y="208.3">1</text>
<text x="307" y="206">À</text>
<text x="315.1" y="206">ENDURCIR</text>
<text x="349.9" y="206">SOUS</text>
<text x="370.8" y="206">VIDE</text>
<text x="388.8" y="206">55~60</text>
<text x="414.2" y="206">HRC.</text>
<text x="43.5" y="213.1" transform="rotate(-90 43.5 213.1)">5±0.02</text>
<text x="57.9" y="213.1" transform="rotate(-90 57.9 213.1)">1.8±0.02</text>
<text x="302.4" y="225.6">NOTE</text>
<text x="322.6" y="225.6">:-(English)</text>
<text x="302.4" y="230.8">DEBURR</text>
<text x="330.9" y="230.8">ALL</text>
<text x="345.8" y="230.8">UNSPECIFIED</text>
<text x="389.9" y="230.8">HOLES</text>
<text x="414.1" y="230.8">AND</text>
<text x="430.7" y="230.8">SHARP</text>
<text x="455.1" y="230.8">EDGES.</text>
<text x="41.7" y="244.6">0.01 A</text>
<text x="84.3" y="245.2">SCALE/ÉCHELLE</text>
<text x="140.9" y="245.2">1:1</text>
<text x="302.4" y="241.3">NOTE</text>
<text x="322.6" y="241.3">:-(French)</text>
<text x="302.4" y="246.6">ÉBAVUREZ</text>
<text x="338.4" y="246.6">TOUS</text>
<text x="358.7" y="246.6">LES</text>
<text x="374" y="246.6">TROUS</text>
<text x="398.3" y="246.6">NON</text>
<text x="415.7" y="246.6">SPÉCIFIÉS</text>
<text x="450.8" y="246.6">ET</text>
<text x="462.2" y="246.6">LES</text>
<text x="477.5" y="246.6">BORDS</text>
<text x="502.1" y="246.6">TRANCHANTS.</text>
<text x="42.5" y="252.9">1</text>
<text x="80" y="271.4" transform="rotate(-22 80 271.4)">45°±0.1°</text>
<text x="45.4" y="309.9" transform="rotate(-45 45.4 309.9)">+0.1</text>
<text x="237.5" y="317.8">NOTE</text>
<text x="257.7" y="317.8">:</text>
<text x="264.1" y="317.8">(English)</text>
<text x="38.6" y="323.2" transform="rotate(-45 38.6 323.2)">=20+0.15=</text>
<text x="48" y="322.4" transform="rotate(-45 48 322.4)">0.1 B</text>
<text x="237.5" y="323">#</text>
<text x="246.1" y="323">MATERIAL:</text>
<text x="281.5" y="323">D2</text>
<text x="237.5" y="328.3">#</text>
<text x="246.1" y="328.3">FINISH:</text>
<text x="272.4" y="328.3">I.Z.B.P.</text>
<text x="299.3" y="328.3">(TRIVALENT)</text>
<text x="237.5" y="333.5">#</text>
<text x="246.1" y="333.5">MACHINING:</text>
<text x="237.5" y="338.8">#</text>
<text x="246.1" y="338.8">WEIGHT(Kg</text>
<text x="284" y="338.8">):</text>
<text x="293.3" y="338.8">0.06</text>
<text x="311.6" y="338.8">kg</text>
<text x="237.5" y="349.3">NOTE</text>
<text x="257.7" y="349.3">:-(French)</text>
<text x="403.9" y="352.3">1</text>
<text x="237.5" y="354.5">#</text>
<text x="237.5" y="359.8">#</text>
<text x="246.1" y="354.5">MATÉRIEL</text>
<text x="246.1" y="359.8">FINITION</text>
<text x="275.8" y="359.8">:</text>
<text x="279.2" y="354.5">:</text>
<text x="285.6" y="354.5">D2</text>
<text x="286.4" y="359.8">I.Z.B.P.</text>
<text x="313.3" y="359.8">(TRIVALENT)</text>
<text x="237.5" y="365">#</text>
<text x="246.1" y="365">MACHINES</text>
<text x="281.5" y="365">:</text>
<text x="237.5" y="370.3">#</text>
<text x="246.1" y="370.3">POIDS</text>
<text x="268.5" y="370.3">(Kg):</text>
<text x="288.8" y="370.3">0.06</text>
<text x="307.1" y="370.3">kg</text>
<text x="84.2" y="380.4">SCALE/ÉCHELLE</text>
<text x="140.7" y="380.4">1:1</text>
</g>
<text font-size="5.6" x="470.5" y="365.5">WIPRO PARI GROUP</text>
<g font-size="5.4">
<text x="74.6" y="42.5">d</text>
<text x="139" y="57.4" transform="rotate(-19 139 57.4)">O 3</text>
<text x="33.8" y="126.7" transform="rotate(-20 33.8 126.7)">O 78.75±0.1</text>
<text x="43.9" y="129.5" transform="rotate(-20 43.9 129.5)">a 0.05 B</text>
<text x="46.8" y="135.8" transform="rotate(-20 46.8 135.8)">n 0.05 A</text>
<text x="56.3" y="157.8" transform="rotate(-46 56.3 157.8)">O 64±0.02</text>
<text x="63.7" y="158.8" transform="rotate(-46 63.7 158.8)">n 0.05 A</text>
<text x="139.4" y="208.2">r</text>
<text x="35.7" y="244.6">i</text>
<text x="42.3" y="328.1" transform="rotate(-45 42.3 328.1)">d</text>
</g>
<g font-size="4.9">
<text x="30" y="6.9">1</text>
<text x="76.7" y="6.9">2</text>
<text x="127" y="6.9">3</text>
<text x="176.5" y="6.9">4</text>
<text x="226.7" y="6.9">5</text>
<text x="275.4" y="6.9">6</text>
<text x="326.4" y="6.9">7</text>
<text x="375" y="6.9">8</text>
<text x="425.8" y="6.9">9</text>
<text x="473.9" y="7.3">10</text>
<text x="524.3" y="6.9">11</text>
<text x="570.2" y="6.9">12</text>
<text x="13.6" y="35.1">H</text>
<text x="587.6" y="35.1">H</text>
<text x="13.2" y="87.5">G</text>
<text x="587.2" y="87.5">G</text>
<text x="13.2" y="137">F</text>
<text x="587.2" y="137">F</text>
<text x="13.2" y="187.6">E</text>
<text x="587.2" y="187.6">E</text>
<text x="13.2" y="237">D</text>
<text x="587.2" y="237">D</text>
<text x="13.4" y="287.1">C</text>
<text x="587.4" y="287.1">C</text>
<text x="13.4" y="336.2">B</text>
<text x="587.4" y="336.2">B</text>
<text x="13.4" y="389.3">A</text>
<text x="587.4" y="389.3">A</text>
<text x="30" y="416.9">1</text>
<text x="76.7" y="416.9">2</text>
<text x="127" y="416.9">3</text>
<text x="176.5" y="416.9">4</text>
<text x="226.7" y="416.9">5</text>
<text x="275.4" y="416.9">6</text>
<text x="326.4" y="416.9">7</text>
<text x="375" y="416.9">8</text>
<text x="425.8" y="416.9">9</text>
<text x="473.9" y="417.3">10</text>
<text x="524.3" y="416.9">11</text>
<text x="570.2" y="416.9">12</text>
</g>
<g font-size="4.3">
<text x="184.4" y="18.8">NOTE</text>
<text x="199.5" y="18.8">T</text>
<text x="205.2" y="18.8">+</text>
<text x="212.1" y="18.8">S</text>
<text x="218.2" y="18.8">:-</text>
<text x="226.9" y="18.8">(English)</text>
<text x="184.2" y="27.8">HEAT</text>
<text x="199" y="27.8">TREATMANT</text>
<text x="228.4" y="27.8">PROCESS:REF</text>
<text x="262.9" y="27.8">NOTE</text>
<text x="375" y="26.4">MATERIAL</text>
<text x="399.9" y="26.4">TEST</text>
<text x="414" y="26.4">CERTIFICATE</text>
<text x="445.5" y="26.4">REPORT</text>
<text x="466.3" y="26.4">REQURIED</text>
<text x="184.2" y="31.8">HARDNESS</text>
<text x="184.2" y="35.7">FINISH</text>
<text x="202.3" y="35.7">&amp;</text>
<text x="209.1" y="35.7">DEPTH</text>
<text x="211.8" y="31.8">&amp;</text>
<text x="218.7" y="31.8">DEPTH</text>
<text x="249" y="35.7">:REF</text>
<text x="249.1" y="31.8">:</text>
<text x="253.9" y="31.8">REF</text>
<text x="262.4" y="35.7">NOTE</text>
<text x="265.6" y="31.8">NOTE</text>
<text x="399.3" y="30.4">NON</text>
<text x="412.3" y="30.4">DESTRUCTIVE</text>
<text x="446.1" y="30.4">TESTING</text>
<text x="184.2" y="39.6">TEST</text>
<text x="198.3" y="39.6">COUPON</text>
<text x="220.6" y="39.6">SIZE</text>
<text x="249.6" y="39.6">:O78.75mm(20mmLENGTH-01NOS)RAW</text>
<text x="345.4" y="39.1">MATERIAL</text>
<text x="418.5" y="39">HEAT</text>
<text x="433.3" y="39">TREATMENT</text>
<text x="515.5" y="39.4">FINISH</text>
<text x="533.6" y="39.4">COMPOMENT</text>
<text x="184.2" y="43.6">WELD</text>
<text x="199.8" y="43.6">CLASS</text>
<text x="248.8" y="43.6">:</text>
<text x="253.6" y="43.6">B</text>
<text x="259.7" y="43.6">IF</text>
<text x="266.9" y="43.6">APPLICABLE</text>
<text x="328.5" y="43.1">ULTRASONIC</text>
<text x="360" y="43.1">TEST</text>
<text x="385.1" y="43">DIE</text>
<text x="395.5" y="43">PENETRATION</text>
<text x="429.7" y="43">TEST</text>
<text x="443.7" y="43">+</text>
<text x="450.6" y="43">ULTRASONIC</text>
<text x="482.1" y="43">TEST</text>
<text x="500.1" y="43.3">MAGNETIC</text>
<text x="526.1" y="43.3">PARTICLE</text>
<text x="550.5" y="43.3">INSPECTION</text>
<text x="184.4" y="56.7">NOTE</text>
<text x="199.5" y="56.7">T</text>
<text x="205.2" y="56.7">+</text>
<text x="212.1" y="56.7">S</text>
<text x="218.2" y="56.7">:-</text>
<text x="226.9" y="56.7">(French)</text>
<text x="184.2" y="65.7">PROCÉDÉ</text>
<text x="208.6" y="65.7">H.T.</text>
<text x="249.1" y="65.7">:</text>
<text x="253.9" y="65.7">REF</text>
<text x="265.6" y="65.7">NOTE</text>
<text x="400.6" y="63.4">RAPPORT</text>
<text x="424.4" y="63.4">DU</text>
<text x="434" y="63.4">CTM</text>
<text x="446.3" y="63.4">REQUIS</text>
<text x="184.2" y="69.7">DURETÉ</text>
<text x="205" y="69.7">ET</text>
<text x="213.5" y="69.7">PROFONDEUR</text>
<text x="247.5" y="69.7">:</text>
<text x="252.3" y="69.7">REF</text>
<text x="264" y="69.7">NOTE</text>
<text x="398" y="67.3">CONTRÔLE</text>
<text x="425.1" y="67.3">NON</text>
<text x="438.1" y="67.3">DESTRUCTIF</text>
<text x="184.2" y="73.6">FINITION</text>
<text x="184.2" y="77.6">DIMENSION</text>
<text x="206.5" y="73.6">ET</text>
<text x="215.1" y="73.6">PROFONDEUR</text>
<text x="215.6" y="77.6">TEST</text>
<text x="229.6" y="77.6">COUPON</text>
<text x="249" y="73.6">:</text>
<text x="252.1" y="77.6">:O78.75mm(20mmLENGTH-01NOS)</text>
<text x="253.8" y="73.6">REF</text>
<text x="265.5" y="73.6">NOTE</text>
<text x="331.1" y="76">MATIÈRE</text>
<text x="353.4" y="76">PREMIÈRE</text>
<text x="394.1" y="74.2">TRAITEMENT</text>
<text x="424.8" y="74.2">DE</text>
<text x="433.9" y="74.2">LA</text>
<text x="442.5" y="74.2">CHALEUR</text>
<text x="499.2" y="75.7">COMPOSANT</text>
<text x="530.4" y="75.7">DE</text>
<text x="539.5" y="75.7">FINITION</text>
<text x="184.2" y="81.5">CLASSE</text>
<text x="204.8" y="81.5">D'USINAGE</text>
<text x="251.4" y="81.5">:</text>
<text x="256.2" y="81.5">B</text>
<text x="262.3" y="81.5">IF</text>
<text x="269.5" y="81.5">APPLICABLE</text>
<text x="329.1" y="80">TEST</text>
<text x="343.2" y="80">ULTRASONIQUE</text>
<text x="381" y="78.1">TEST</text>
<text x="395" y="78.1">DE</text>
<text x="404.1" y="78.1">PÉNÉTRATION</text>
<text x="404.5" y="82">TEST</text>
<text x="418.5" y="82">ULTRASONIQUE</text>
<text x="438.3" y="78.1">DE</text>
<text x="447.4" y="78.1">MATRICE</text>
<text x="469.9" y="78.1">+</text>
<text x="477.8" y="79.6">INSPECTION</text>
<text x="508" y="79.6">MAGNÉTIQUE</text>
<text x="540.4" y="79.6">DES</text>
<text x="552.5" y="79.6">PARTICULES</text>
</g>
<g font-size="4.2">
<text x="423.7" y="14.3">NOTE : STANDARD FASTENER TORQUE AS PER STD-DES-01-00</text>
<text x="553.8" y="14">FR-DES-006-00</text>
<text x="21.1" y="404.3">NOTE FOR WIPRO PARI DESIGN -REF. ONLY</text>
<text x="44.5" y="408.8">WEAR DETAILS : N.A.</text>
</g>
<g font-size="3.9">
<text x="400" y="357.1">REVISION</text>
<text x="455.9" y="357.1">DESCRIPTION</text>
<text x="526.4" y="357.1">DATE</text>
<text x="540" y="357.1">DRN.BY</text>
<text x="357.8" y="383.3">RESERVED</text>
<text x="382.3" y="383.3">SPACE</text>
<text x="357.8" y="388.9">FOR</text>
<text x="357.8" y="394.5">CONTROLLED</text>
<text x="387.8" y="394.5">COPY</text>
<text x="357.8" y="400">STAMP</text>
</g>
<text font-size="3.6" x="490.3" y="376.1">MASTER B</text>
<text font-size="3.5" x="402.4" y="373.3">www.wipropari.com</text>
<g font-size="3.1">
<text x="565.1" y="353.5">LIMITS</text>
<text x="562" y="371.7">DRAWING TYPE</text>
<text x="437" y="372.3">DESCRIPTION</text>
<text x="436.5" y="380.8">SURFACE AREA</text>
<text x="453.3" y="380.8">SURFACE TREATMENT</text>
<text x="489.7" y="380.8">MACHINING</text>
<text x="509.5" y="380.8">DESIGN UNIT</text>
<text x="530.6" y="380.8">DESIGN UNIT CD.</text>
<text x="558" y="380.6">TEAM NO.</text>
<text x="570.3" y="380.7">SHEET SIZE</text>
<text x="575.6" y="386.1">A2</text>
<text x="436.4" y="391.1">REFERENCE DWG.</text>
<text x="437.8" y="395.5">DRN.BY</text>
<text x="451.4" y="395.4">CHKD.BY</text>
<text x="466.6" y="395.5">APPD.BY</text>
<text x="486.7" y="395.4">MATERIAL</text>
<text x="488.9" y="390.9">PART CLASS.</text>
<text x="515.6" y="390.9">HEAT TREATMENT</text>
<text x="519.6" y="395.9">DRG./PART CODE</text>
<text x="558.9" y="395.5">REV.</text>
<text x="571.4" y="395.6">SCALE</text>
<text x="484.3" y="404.2">NET WEIGHT-Kg</text>
<text x="571.4" y="404.7">SHEET</text>
</g>
<text font-size="3" x="579.5" y="230.1">°</text>
<g font-size="2.8">
<text x="299.1" y="332.1">3.2</text>
<text x="560.4" y="357.7">Gen Tol.: IS 2102</text>
<text x="306.7" y="363.6">3.2</text>
<text x="399.1" y="376.6">1.ALL DIMENSIONS ARE</text>
<text x="399" y="382.7">2.DO NOT SCALE</text>
<text x="399" y="388.7">3.IF IN DOUBT ,</text>
<text x="399" y="395.4">LOCATION :</text>
<text x="420.5" y="396">PUNE</text>
<text x="404.2" y="402">ALL RIGHTS OF REPRODUCTION &amp;</text>
<text x="437" y="401.2">03006330</text>
<text x="451.3" y="401.2">03004785</text>
<text x="466.3" y="401.2">03002882</text>
<text x="404.7" y="405.4">DISTRIBUTION ARE RESERVED</text>
</g>
<g font-size="2.7">
<text x="564.6" y="376.2">MACHINING</text>
<text x="399.9" y="379.7">IN mm</text>
<text x="399.7" y="385.7">DRAWING.</text>
<text x="436.9" y="385.4">8.72 in^2</text>
<text x="471.4" y="385.5">#</text>
<text x="498.9" y="385">#</text>
<text x="513.6" y="385.3">WPES</text>
<text x="537.3" y="385.1">0300</text>
<text x="559.7" y="385.1">PL-02</text>
<text x="399.7" y="391.8">ASK TEAM MEMBER</text>
<text x="474.6" y="391.2">---</text>
<text x="507.1" y="391.2">T+S</text>
<text x="561" y="391.1">---</text>
<text x="493.4" y="399.5">#</text>
<text x="572.8" y="399.7">1 : 1</text>
<text x="400.1" y="402.5">C</text>
<text x="436.6" y="408.7">17/04/2025</text>
<text x="450.9" y="408.8">17/04/2025</text>
<text x="466" y="408.9">17/04/2025</text>
<text x="489.6" y="408.5">0.06 kg</text>
<text x="571.4" y="408.7">1 OF 1</text>
</g>
<g font-size="2.5">
<text x="554.9" y="218.3">DEBURR AND REMOVE SHARP</text>
<text x="555.2" y="221">EDGES UNLESS SHARP EDGE</text>
<text x="556.1" y="227.1">UNSP.RADII</text>
<text x="556.8" y="223.8">REQUIREMENT SPECIFIED</text>
<text x="571.4" y="226.9">UNSP.CHF.</text>
<text x="559.2" y="229.9">0.5 R</text>
<text x="572.3" y="230.1">0.5 X 45</text>
<text x="559.8" y="238">UP TO 10</text>
<text x="576.1" y="238.1">±1.5°</text>
<text x="558.5" y="242.2">10 UP TO 50</text>
<text x="575.5" y="242.3">±0°50'</text>
<text x="557.4" y="250.7">120 UP TO 400</text>
<text x="557.9" y="246.5">50 UP TO 120</text>
<text x="575.5" y="250.7">±0°15'</text>
<text x="575.5" y="246.5">±0°25'</text>
<text x="558.7" y="259.4">0.5 UP TO 3</text>
<text x="559.5" y="263.7">3 UP TO 6</text>
<text x="576.6" y="263.6">±0.2</text>
<text x="576.6" y="259.4">±0.1</text>
<text x="559" y="267.9">6 UP TO 30</text>
<text x="576.6" y="267.9">±0.5</text>
<text x="557.8" y="272.2">30 UP TO 120</text>
<text x="576.6" y="272.2">±0.8</text>
<text x="556.9" y="280.7">315 UP TO 1000</text>
<text x="557.3" y="276.4">120 UP TO 315</text>
<text x="576.6" y="276.4">±1.2</text>
<text x="577.7" y="280.7">±2</text>
<text x="556.4" y="284.9">1000 UP TO 2000</text>
<text x="577.6" y="284.9">±3</text>
<text x="558.9" y="289.2">OVER 2000</text>
<text x="577.7" y="289.3">±4</text>
<text x="560" y="297.9">UP TO 10</text>
<text x="577.1" y="297.9">±1°</text>
<text x="558.5" y="302.1">10 UP TO 50</text>
<text x="575.5" y="302.1">±0°30'</text>
<text x="557.4" y="310.6">120 UP TO 400</text>
<text x="558.2" y="306.3">50 UP TO 120</text>
<text x="575.5" y="310.6">±0°10'</text>
<text x="575.5" y="306.4">±0°20'</text>
<text x="558.8" y="319.2">0.5 UP TO 3</text>
<text x="559.4" y="323.4">3 UP TO 6</text>
<text x="576.6" y="319.2">±0.1</text>
<text x="576.6" y="323.5">±0.1</text>
<text x="558.9" y="327.7">6 UP TO 30</text>
<text x="576.7" y="327.7">±0.2</text>
<text x="557.8" y="332">30 UP TO 120</text>
<text x="576.6" y="332">±0.3</text>
<text x="556.8" y="340.5">315 UP TO 1000</text>
<text x="557.3" y="336.3">120 UP TO 315</text>
<text x="576.6" y="336.3">±0.5</text>
<text x="576.6" y="340.5">±0.8</text>
<text x="415.2" y="346.4">.</text>
<text x="530.3" y="346.5">.</text>
<text x="545.9" y="346.4">.</text>
<text x="556.2" y="344.7">1000 UP TO 2000</text>
<text x="576.6" y="344.7">±1.2</text>
<text x="415.2" y="351.5">FLATNESS ADDED &amp; TOLERANCE UPDATED</text>
<text x="524.1" y="351.3">17/04/2025</text>
<text x="540.6" y="351.4">03006330</text>
<text x="558.9" y="349">OVER 2000</text>
<text x="577.6" y="349">±2</text>
</g>
<g font-size="2.4">
<text x="7.7" y="382.7" transform="rotate(-90 7.7 382.7)">Uploading\2022-23\P23Y5\P23Y5B096057.dft</text>
<text x="7.7" y="409.8" transform="rotate(-90 7.7 409.8)">\\srv01043\ExDM</text>
</g>
<g font-size="2.1">
<text x="558.5" y="232.4">UNSPECIFIED TOL.(FAB)</text>
<text x="559.5" y="234.7">FOR ANGULAR IN mm.</text>
<text x="558.6" y="253.9">UNSPECIFIED TOL.(FAB)</text>
<text x="560.7" y="256.3">FOR LINEAR IN mm.</text>
<text x="558.7" y="292.3">UNSPECIFIED TOL.(M/C)</text>
<text x="559.6" y="294.7">FOR ANGULAR IN mm.</text>
<text x="558.7" y="313.7">UNSPECIFIED TOL.(M/C)</text>
<text x="560.6" y="316.1">FOR LINEAR IN mm.</text>
</g>
</svg>
